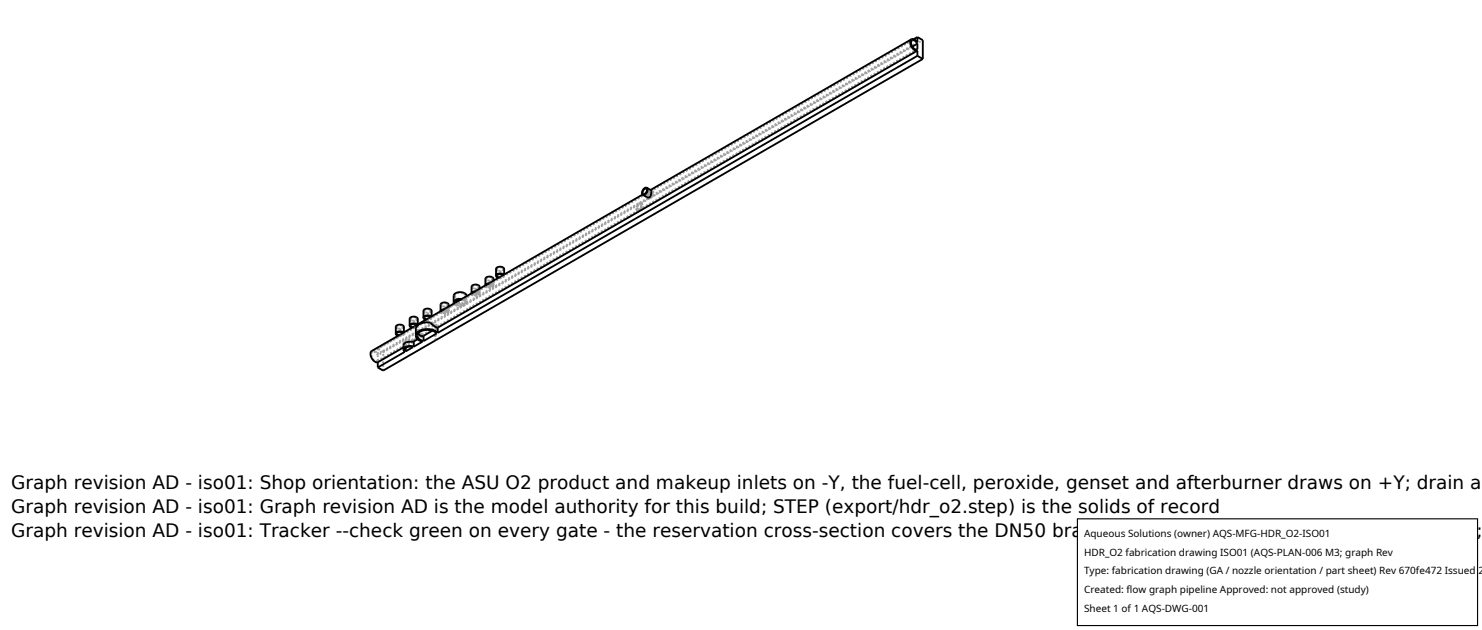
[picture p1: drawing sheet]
<svg xmlns="http://www.w3.org/2000/svg" width="212mm" height="90mm" viewBox="0 0 212 90" stroke-linecap="round" stroke-linejoin="round" font-family="sans-serif">
<g fill="none" stroke="#a0a0a0" stroke-width=".26" stroke-dasharray=".3 .3" stroke-linecap="butt">
<path d="M130.3 5.8l-37.2 21.4M130.3 6.7l-38.7 22.3M131 7.1l-39.4 22.7M131 7l-39.5 22.9M131 6l-77 44.5M69.5 39.8l.2-.2h.5M69.5 39.8v.9M70.2 39.6l.1 .2M70.3 39.8l-.1 .2-.3 .1-.3-.1-.1-.2M70.3 39.8v.6M70.5 39.8l-.2 .3-.4 .1-.4-.1-.2-.3M71 38.4l.3-.2h.4"/>
<path d="M71 38.4v1M71.4 39.6l-.2 .1M71.6 39.7h-.1M71.6 39.7l-1.4 .8M71.7 38.2l.2 .2M71.8 39.3l-.3 .2M71.8 39.3h.1M71.9 39.3h-.1M71.9 38.4l-.1 .2-.3 .1-.4-.1-.1-.2M71.9 38.4v.9M72 39.4l-.4 .3M72 39.4l-.5 .3"/>
<path d="M72 39.4l-.2 .2-.3 .1M72 39.2l-.6 .4M72 38.4l-.1 .2-.4 .2-.5-.1-.2-.3M91 30l-.1-.4 .3-.5M91 30.1h.1M91 30.1v-.1M91.1 29.9l-.1-.2 .1-.3 .2-.2 .2-.1M91.1 29.3l-37.1 21.4M91.1 29.3l-.2 .5 .1 .3M91.1 30.1l-28.6 16.5M91.1 29.3l.1-.2M91.1 29.9l.3-.1 .2-.4"/>
<path d="M91.2 30h-.2M91.2 30l-.1 .1M91.3 29h.3M91.3 29.9l-.1 .1M91.3 29l-.1 .1M91.5 29.1l.1 .2M91.5 29.9h-.2M91.6 29.2h-.3l-.2 .2-.1 .3 .1 .2M91.6 29.2l-.1-.1M91.6 29l.1 .2v.3l-.4 .4M91.6 29.8l-.1 .1M91.6 29.3l-.2 .5-.3 .1"/>
<path d="M91.6 29l.1 .4-.1 .4M91.6 29.4v-.2M91.9 27.7l.5 .3M92.3 26.9l.6 .4M92.4 28l.4-.1 .1-.5M92.5 28.2l.4 .1M92.5 28.2l.1 .1M92.6 28.1l.3-.1 .1-.5M92.6 28.1l.1 .1M92.6 28.3h.3M92.7 27.5l-.4 .4 .1 .2 .1 .1M92.7 27.5l-20.7 11.9"/>
<path d="M92.7 28.2l.3-.1 .2-.5M92.9 27.4l-.2 .1M92.9 27.4l-.4 .5 .1 .4M92.9 27.3l-.5 .3-.1 .2 .1 .2M92.9 27.4v-.1M92.9 27.1l-1.1 .7M93 27.2l-.5 .2-.2 .2-.1 .3 .2 .3M93 27.3l-.5 .4-.1 .2 .2 .2M93 27.3l.1 .1M93 28.2l-.1 .1M93 28.2l.1-.4v-.6M93 27.3l-.1 .1"/>
<path d="M93 27.3h.2M93 27.5v-.2M93.1 27.2l-.1 .1M93.1 27.2l.1 .1M93.1 27.4l-.2 .1-.2 .2-.1 .2 .1 .3M93.2 27.3l.1 .4-.3 .5M93.2 27.6l-.1-.2M53.1 50.1h.4l.5 .4M53.2 50.3l-.2 .3 .2 .5 .4 .4h.3M53.9 51.5h.1M54 50.5v-.7M54 50.7l-.4-.4h-.4"/>
<path d="M54 51.5v-.8M54 49.8l76.5-44.2M54.7 52.9v-2.7M54.7 50.2l-.7-.4M54.7 50.2l77.1-44.5M56.7 46.7l.2-.2h.5M56.7 46.7v.9M57.1 47.8l-.2 .2M57.1 47.8l-.2 .1M57.3 47.9l-.1 .1M57.3 47.9l-4.1 2.4M57.4 46.5l.1 .2"/>
<path d="M57.5 47.6l-.3 .1M57.5 46.7l-.1 .1-.3 .1h-.3l-.1-.2M57.5 46.7v.9M57.6 49l.2 .3M57.6 49.2l.2 .1M57.6 49.3l.2 .2M57.6 49.2v-.2M57.7 47.7l-.4 .2M57.7 47.7l-.5 .3M57.7 47.7l-.2 .2-.3 .1M57.7 47.5l-.6 .3M57.7 46.7l-.2 .2-.3 .1-.5-.1-.2-.2"/>
<path d="M57.8 49.3l-3.9 2.2M57.8 49.3l.1-.1M57.8 49.3l-3.8 2.2M57.8 50.2v-.7M57.8 49.5l-.2 .1M57.8 49.2h.1M57.8 49l.1 .2M57.8 49.3l.1 .1M57.8 49.2v-.2M57.8 49.9v-.6M57.9 49.7v-.3M58.7 45.5l.2-.2 .5 .1"/>
<path d="M58.7 45.5v1M58.9 48.6l-.8 .3-.3 .3M58.9 48.6l-1 .6M59 48.6l.1-.1M59 48.6l-1.1 .6M59 48.6h-.1M59 48.6h-.8l-.3 .1-.1 .3M59 49.6v-.8M59 48.8l-.9 .2-.3 .3M59 48.8l-1.1 .6M59 46.7l-.1 .1M59 46.7l-.2 .1"/>
<path d="M59.1 48.6l-1.1 .1-.3 .2-.1 .3M59.1 48.6v-.1M59.1 48.5l-.5-.1-.4 .1-.4 .2-.2 .3M59.2 46.8h-.1M59.2 46.8l-1.5 .9M59.4 45.4l.1 .1M59.4 47l.1 .2M59.5 47.2l.3 .7 .2 .2 .3-.1M59.5 46.4l-.3 .2M59.5 46.5v-.1M59.5 45.5l-.1 .2-.3 .1-.3-.1-.1-.2M59.5 45.5v.9"/>
<path d="M59.5 47.4l.8 .4M59.5 47.4l.4 .5h.4M59.6 47v.1M59.6 47.9v-.9M59.6 47.1l-.1 .1M59.6 47.1l.1 .5M59.6 46.5l-.4 .3M59.7 46.5l-.6 .3M59.7 46.5h-.1M59.7 46.5l-.2 .2-.4 .1M59.7 46.3l-.7 .4M59.7 45.5l-.2 .3-.4 .1-.4-.1-.2-.3"/>
<path d="M59.7 47.3l-.2 .1M59.7 47.3l.3 .3 .5 .1M59.7 47.3l.3 .5h.5M60.3 47.9v-.1M60.3 47.9l-1.2 .7M60.3 47.8l.2-.1M60.3 47.8l-1.2 .8M60.3 48.8v-.8M60.3 48l-.7 .4M60.5 47.8v-.1M60.6 44.4l.3-.2h.5M60.6 44.4v1"/>
<path d="M61 45.5l-.2 .2M61.2 45.6l-.1 .1M61.2 45.6l-1.6 .9M61.3 46.2h-.6l-.6 .1-.3 .3-.2 .4M61.4 44.2l.1 .2M61.5 45.3l-.3 .2M61.5 46.1l-.2 .1M61.5 44.4l-.1 .2h-.3h-.3l-.2-.2M61.5 44.4v.9M61.6 46.2l.4 .4 .3 .1M61.6 46.2l.4 .2 .4 .3M61.6 45.4l-.4 .2"/>
<path d="M61.6 45.4l-.5 .3M61.6 45.4l-.1 .2-.4 .1M61.6 45.2l-.6 .3M61.6 44.4l-.1 .2-.4 .1-.4-.1-.2-.2M61.7 46.1l.8 .5M61.7 46.1l-.1 .1M62.1 48.6v-.9M62.1 47.7l.2-.1M62.3 48.6v-1M62.3 46.7h.1M62.3 46.7l-1.8 1.1M62.4 46.7l.1-.1"/>
<path d="M62.4 46.7l-1.9 1.1M62.4 46.9l-.6-.3-.5-.4M62.4 47.6v-.7M62.4 46.9l-.6 .3M62.5 46.6l-.3-.1-.5-.4M62.9 44.5v-.1M62.9 44.4h.9l.3-.3M63 44.6l-1.4 .8M63.1 43.5l.2-.2h.5M63.1 43.5v.9M63.1 44.6h-.1M63.1 44.6v-.1"/>
<path d="M63.1 44.5h.6l.2-.2M63.3 44.3l.2-.2M63.5 44.1l.3-.1M63.5 44.1l-.4 .3M63.6 44.3l.3 .2M63.7 44l.2-.1M63.7 44.2l-.1 .1M63.7 44.2l-.6 .3M63.7 44.2h.1M63.7 44.2l.3 .1 .1 .2M63.8 44.2l.2-.1 .1 .2M63.8 44l.1 .1"/>
<path d="M63.8 43.3l.1 .2M63.9 44.3l-.1-.1h-.1M63.9 44.5l-.1 .1-.2 .1-.5-.1M63.9 44.1l-.2 .2-.6 .1M63.9 43.5l-.1 .2-.3 .1-.3-.1-.1-.2M63.9 44.3v.2M63.9 43.5v.6M64.1 44.3l-.3 .3h-.8M64.1 44.5l-.1 .2-.4 .1h-.4l-.2-.2M64.1 44.1l-.2-.2M64.1 43.5l-.2 .3-.4 .1-.4-.1-.2-.3M64.1 44.3v.2"/>
<path d="M64.1 43.8v.3M64.8 43.4l.1-.1M64.9 43.3l1.3 .1 .3-.2 .1-.3M64.9 43.3h-.1M65 43.5h-.1M65 43.5l-1.2 .7M65 42.2l.1-.2 .3-.1 .5-.1 .3 .1M65 42.2v1M65.1 43.4l-.2 .1M65.1 43.4h1l.3-.1v-.3M65.8 42.8l.2-.1M66 42.7l.2-.1"/>
<path d="M66 42.7l-.2 .1M66.1 42.8l.2 .2 .1 .2M66.1 42.8l-1 .6M66.2 42.8l.1-.1M66.2 42.8h-.1M66.2 42.8l.3 .2 .1 .2M66.2 42.6l.2 .2M66.2 41.9l.2 .3M66.3 42.7h.2l.1 .3M66.4 42.5l-.3 .1M66.4 43l-.1-.2h-.2M66.4 43.2l-.1 .3-.4 .1h-.5l-.3-.2"/>
<path d="M66.4 42.8l-.1 .3-.2 .1h-1.1M66.4 42.2l-.2 .3-.5 .2-.5-.2-.2-.3M66.4 43v.2M66.4 42.2v.6M66.6 43l-.1 .4-.2 .2-1.3-.1M66.6 43.2l-.1 .3-.5 .2h-.6l-.5-.2M66.6 42.9l-.1-.3-.1-.1M66.6 42.2l-.2 .4-.6 .2-.7-.2-.3-.4M66.6 43v.2M66.6 42.3v.6M67.4 41.9h.8l.3-.3M67.4 42.1l-1.1 .6"/>
<path d="M67.5 41.8h.1M67.5 41l.3-.3 .4 .1M67.5 41v.8M67.5 42l-.1 .1M67.5 42l.6-.1 .3-.2M67.7 41.7l.3-.2M68 41.5l.2-.1M68 41.5l-.5 .3M68.1 41.7l.3 .2M68.1 41.5l.2-.1M68.1 41.7l-.6 .3M68.2 41.6l-.1 .1"/>
<path d="M68.2 41.6l.2 .1 .1 .2M68.2 41.6h.2l.1 .1M68.2 41.4l.2 .2M68.2 40.8l.2 .2M68.4 41.7l-.1-.1-.2 .1M68.4 41.9l-.1 .2-.3 .1-.5-.2M68.4 41.6l-.3 .2h-.6M68.4 41l-.2 .1-.2 .1-.4-.1-.1-.1M68.4 41.7v.2M68.4 41v.6M68.5 41.7l-.2 .3-.9 .1M68.5 41.9l-.1 .2-.3 .2-.4-.1-.3-.1"/>
<path d="M68.5 41.6l-.2-.2M68.5 41l-.1 .2-.4 .1-.5-.1-.1-.2M68.5 41.7v.2M68.5 41.2v.4M69.3 40.8l.1-.1M69.4 40.7h.8l.3-.3M69.4 40.7h-.1M69.4 40.9l-1.2 .7M69.5 40.9h-.1M69.5 40.9v-.1M69.5 40.8h.6l.2-.2M69.7 40.6l.2-.2"/>
<path d="M69.9 40.4l.3-.1M69.9 40.4l-.4 .3M70 40.6l.3 .2M70.1 40.3l.2-.1M70.1 40.5l-.1 .1M70.1 40.5l-.6 .3M70.2 40.5l-.2 .1M70.2 40.5l.2 .1 .1 .2M70.2 40.5l.2-.1 .1 .2M70.2 40.3l.1 .1M70.3 40.6v-.1h-.2M70.3 40.8l-.1 .1-.2 .1-.5-.1"/>
<path d="M70.3 40.4l-.2 .2-.6 .1M70.3 40.6v.2M70.5 40.6l-.3 .3h-.8M70.5 40.8l-.1 .2-.4 .1h-.4l-.2-.2M70.5 40.4l-.2-.2M70.5 40.6v.2M70.5 40.1v.3"/>
</g>
<g fill="none" stroke="#000" stroke-width=".26">
<path d="M130.2 5.6l-.2 .4 .1 .6 .5 .5 .4 .1M130.2 5.6l-37.3 21.5M131 5.3v.7l-.4-.4h-.4M131 6.2l-.5-.4h-.2l-.2 .1v.4l.3 .5 .3 .2h.3M131 6.2l-.7 .5M131 7v.1M131 6.2v.8M131 7.2v.8M131 8l.8 .4M131 5.3l.8 .4v2.7M131 7.2l-68.5 39.6M131 8l-68.5 39.5"/>
<path d="M131 5.3l-.5 .3M131.8 8.4l-77.1 44.5-.7-.4M70.8 39.4l.2 .2h.3M71.2 39.7l-1.3 .8M71.8 39.3l-.5 .3M71.8 39.3l-.3-.2-.4 .1-.1 .2 .3 .2M72 39.3l-.3-.2h-.4l-.3 .1-.2 .2M72 39.3h-.2M72 39.2v.1M72 39.2h.1M72 39.2v-.9l-.3-.2h-.4l-.4 .2-.1 1.1M91.8 27.8l-19.8 11.4"/>
<path d="M92 27l.3-.1 .1 .3-.2 .4-.3 .1-.1-.3zM92.4 26.8l.6 .4-.1 .8-.2 .2h-.2l-.7-.4M92.4 26.8l.1 .3-.1 .4-.3 .3h-.3M92.4 26.8h-.3l-.3 .4-.1 .3 .1 .3M54 51.7v.8M56.5 47.6l.2 .3h.3M56.9 47.9l-3.9 2.3-.1 .4 .2 .6 .4 .4 .5 .1M57.5 47.6l-.5 .3M57.6 49.9l.2 .3-3.8 2.3M57.6 49.6l-3.6 2.1M57.6 47.5l-.1 .1-.4-.2-.3 .1-.1 .2 .3 .2M57.6 47.5l-.2-.1-.4-.1-.3 .1-.2 .2"/>
<path d="M57.7 47.5h-.1M57.7 47.5h.1M57.7 47.5l-.1-.9-.3-.2h-.3l-.5 .2v1M57.9 49.7l.5-.2 .6 .1-1.1 .6-.1-.2zM57.9 49.7v.5M58.5 46.5l.2 .3 .3-.1M58.8 46.8l-1.1 .7M59.1 48.8h-.9l-.4 .2-.2 .3v.6M59.1 49.5l-.5-.1h-.4l-.4 .2-.2 .3M59.1 48.8v.7M59.4 47.9l.2 .5 .7 .4-1.2 .7M59.5 46.4l-.5 .3"/>
<path d="M59.6 46.4l-.1 .1-.4-.2h-.3l-.1 .3 .3 .1M59.6 46.4l-.2-.2h-.4l-.4 .1-.1 .2M59.6 48.4l-.5 .4M59.7 46.3l-.1 .1M59.7 46.3h.1M59.7 46.3l-.1-.9-.2-.2h-.5l-.4 .3v1M59.7 47.6l.3 .3 .5 .1M59.8 47.5l.6-.3 .7-.1 .8 .2 .5 .3-1.9 1.1-.5-.2-.3-.3-.1-.3zM60.5 45.4l.2 .2h.3M60.5 48v.7M60.8 45.7l-1.1 .6M61.5 45.3l-.5 .3"/>
<path d="M61.6 45.2l-.1 .1-.4-.2-.3 .1-.1 .2 .3 .2M61.6 45.2l-.3-.1-.3-.1-.4 .1-.1 .3M61.6 45.2h.1M61.6 45.2v-.9l-.3-.2h-.4l-.4 .2v1.1M61.8 47.2l-1.3 .8M62.5 46.8l-.5-.3-.5-.4-.7-.1-.6 .2-.5 .2-.3 .4v1.1M62.5 47.5l-.7-.4-1.2-.1-.8 .3-.3 .3-.1 .3M62.5 46.8v.7M62.9 44.5l-1.3 .7M63.5 44.2l-.6 .3M63.5 44.2l-.4 .1-.2 .2M64.1 43.8v-.4l-.2-.1-.4-.1-.4 .1-.2 .2v1"/>
<path d="M64.8 43.2v.2l.2-.1M64.8 43.3l-1.3 .9M65.8 42.8l-.8 .5M66 42.7l-.8 .2-.2 .2v.2M66 42.7l-.8 .1-.3 .2-.1 .2M66.6 42.3l-.1-.3-.4-.2-.5-.1-.5 .1-.3 .4v1M67.4 41.9l-1.4 .8M67.9 41.6l-.5 .3M67.9 41.6l-.4 .1-.1 .2M68.5 41.2v-.3l-.2-.2-.4-.1-.4 .1-.1 .2v1M69.3 40.8l-1.4 .8M69.9 40.5l-.6 .3"/>
<path d="M69.9 40.5l-.4 .1-.2 .2M70.5 40.1v-.4l-.2-.1-.4-.1-.4 .1-.2 .2v1"/>
</g>
<path d="M153.9 74.1h57.1v15.2h-57.1z" fill="#fff" stroke="#000" stroke-width=".16"/>
<g font-size="2.6">
<text x="1.6" y="69.8">Graph revision AD - iso01: Shop orientation: the ASU O2 product and makeup inlets on -Y, the fuel-cell, peroxide, genset and afterburner draws on +Y; drain a</text>
<text x="1.6" y="73.3">Graph revision AD - iso01: Graph revision AD is the model authority for this build; STEP (export/hdr_o2.step) is the solids of record</text>
<text x="1.6" y="76.7">Graph revision AD - iso01: Tracker --check green on every gate - the reservation cross-section covers the DN50 branch hardware (headers.py, AQS-DUTY-075;</text>
</g>
<g font-size="1.4">
<text x="154.8" y="76.6">Aqueous Solutions (owner) AQS-MFG-HDR_O2-ISO01</text>
<text x="154.8" y="79.3">HDR_O2 fabrication drawing ISO01 (AQS-PLAN-006 M3; graph Rev</text>
<text x="154.8" y="82">Type: fabrication drawing (GA / nozzle orientation / part sheet) Rev 670fe472 Issued 2</text>
<text x="154.8" y="84.7">Created: flow graph pipeline Approved: not approved (study)</text>
<text x="154.8" y="87.4">Sheet 1 of 1 AQS-DWG-001</text>
</g>
</svg>
